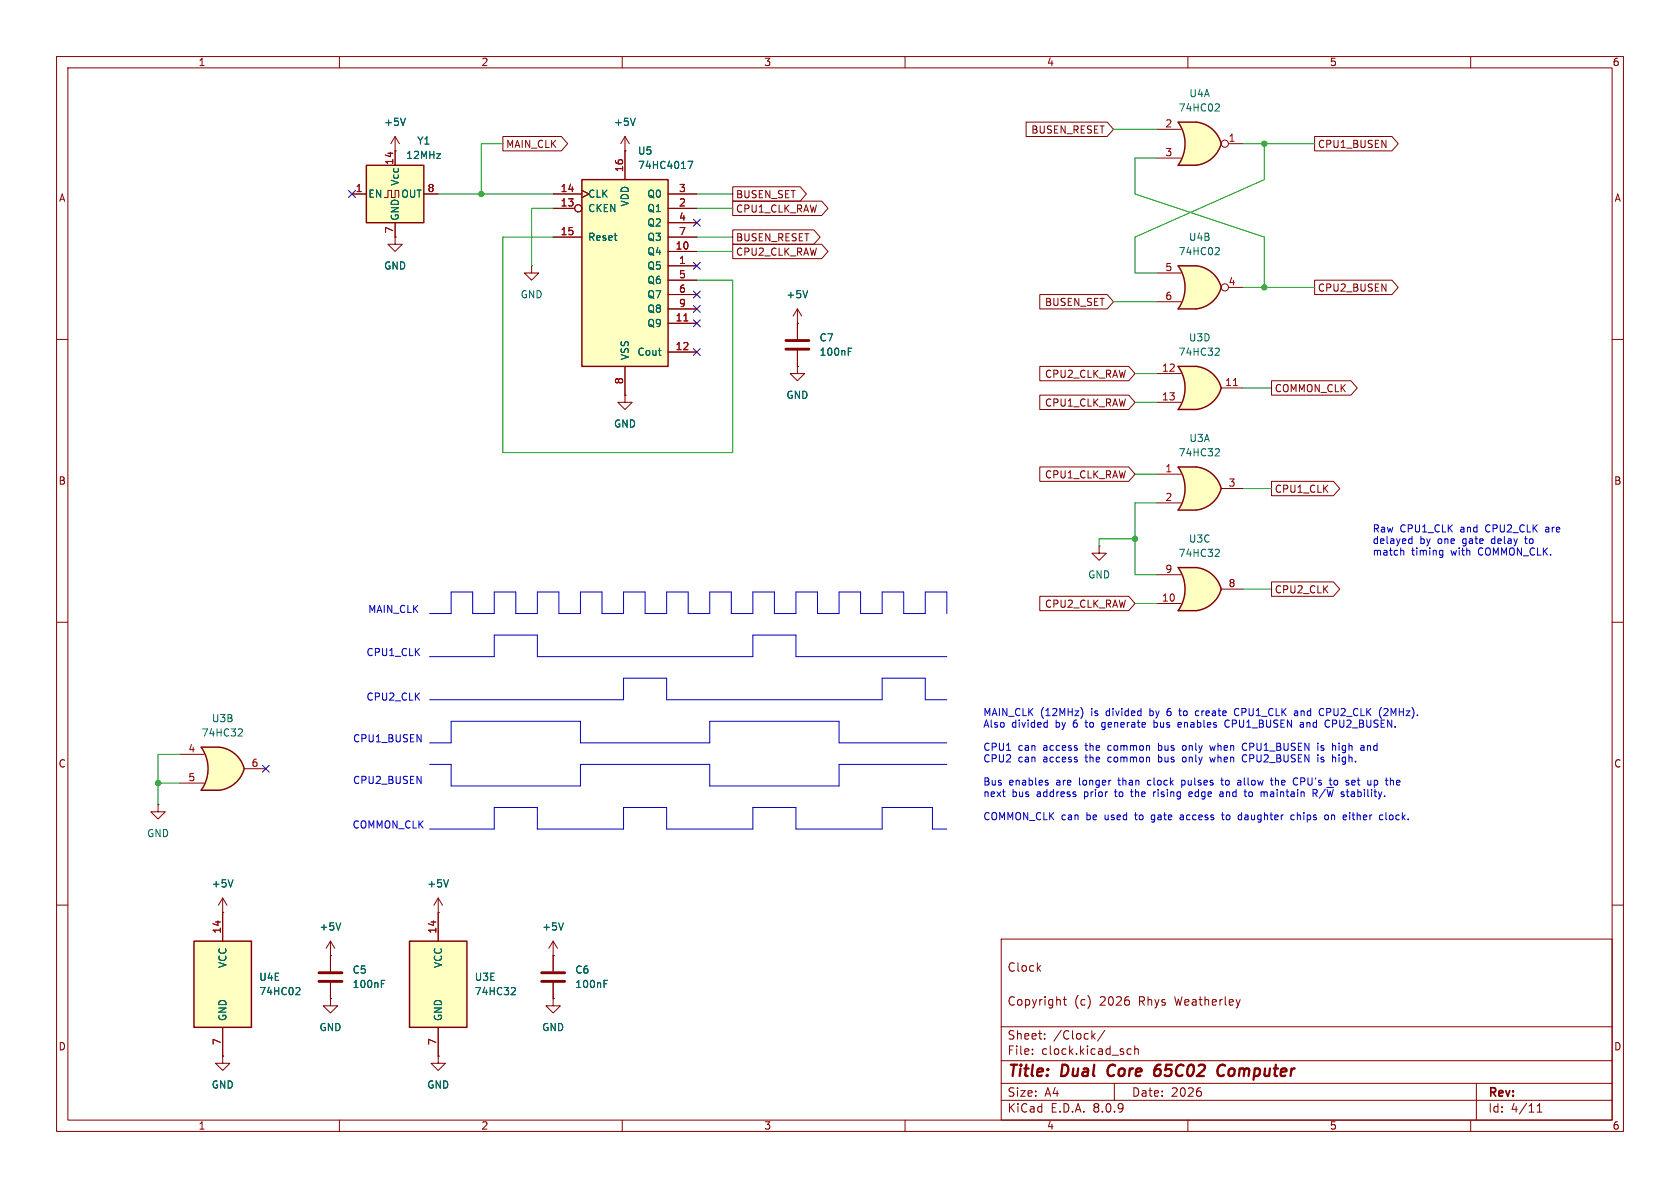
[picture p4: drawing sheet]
<svg xmlns="http://www.w3.org/2000/svg" width="297mm" height="210mm" viewBox="0 0 297 210" stroke-linecap="round" stroke-linejoin="round" font-family="sans-serif">
<g fill="none" stroke="#840000" stroke-width=".18">
<path d="M10 10h277v190h-277zM12 12h273v186h-273zM60 10v2M110 10v2M160 10v2M210 10v2M260 10v2M141 57.2h.1M141 54.6v5.3M141 54.6l-.8 1.3M141 54.6l.7 1.3M10 60h2"/>
<path d="M110.5 69.9v1.2h1.3l-1.3 1.3-1.3-1.3h1.3M110.5 69.9h.1M141 64.8v1.2h1.2l-1.2 1.3-1.3-1.3h1.3M141 64.8h.1M141 62v2.8M285 60h2M194.3 96.5v1.3h1.3l-1.3 1.3-1.3-1.3h1.3M194.3 96.5h.1M10 110h2M285 110h2M10 160h2M177 166h108v32h-108z"/>
<path d="M183.5 171.1l.5 .6M184 170.7l-.6 .6M188 176.7h.5M188.2 176.2v1.3l.3 .2M285 160h2M60 198v2M110 198v2M160 198v2M177 194.5h108M177 191.5h108M177 187.5h108M177 181.5h108"/>
<path d="M182.5 186.3v.1M182.5 185.5v.1M184.7 183.6v.1M184.7 182.8v.1M193.2 183.1l.4 .6M193.6 182.7l-.6 .6M195.3 182.1l-1.3 2M197 191.5v3M199.2 186.1l.3 .3 .5-.1M200 185.5l-.5-.1-.3 .3M200.6 185.5l.2-.1 .4 .1v.9M200.6 184.9v1.5"/>
<path d="M210 198v2M212.2 192.9l.2 .3-.2 .5M260 198v2M261 191.5v6.5M271.7 196.6h.9M271.7 195.5l.5-.4v1.5"/>
</g>
<path d="M196.1 188.5a1.27 1.27 0 0 0 0 1.6M205.1 189.1a.66 .66 0 0 0-1 .3M205.2 188.2a.91 .91 0 0 0-1.1 .9l-.1 .7 .2 .3a.66 .66 0 0 0 .8-.1M216.6 188.4a.88 .88 0 0 0-1 0 .88 .88 0 0 0-.4 1 .69 .69 0 0 0 .3 .7 .69 .69 0 0 0 .9-.1" fill="none" stroke="#840000" stroke-width=".4"/>
<path d="M138.9 61.7h4.1M138.9 60.2h4.1" fill="none" stroke="#840000" stroke-width=".51"/>
<path d="M142.8 51.4l-.4 1.2M150 62.1h.4M150 61.5h.6" fill="none" stroke="#006464" stroke-width=".18"/>
<path d="M210.9 49.4l5 1.4a5.2 5.2 0 0 1-4.4 3.8z" fill="#ffffc2" stroke="#ffffc2" stroke-width=".18"/>
<path d="M208.3 54.6h3.2M208.3 47h3.2" fill="none" stroke="#ffffc2" stroke-width=".18"/>
<path d="M208.3 47h3.2v7.6h-3.2a6.7 6.7 0 0 0 0-7.6z" fill="#ffffc2"/>
<g fill="#ffffc2" stroke="#ffffc2" stroke-width=".18">
<path d="M211.5 47a5.1 5.1 0 0 1 4.4 3.8l-5 1.3z"/>
<path d="M210.9 24.1l5 1.3a5.2 5.2 0 0 1-4.4 3.8z"/>
</g>
<path d="M211.5 47h-3.2a6.6 6.6 0 0 1 0 7.6h3.2M211.5 47a5.1 5.1 0 0 1 4.4 3.8 5.2 5.2 0 0 1-4.4 3.8" fill="none" stroke="#840000" stroke-width=".25"/>
<g fill="none" stroke="#840000" stroke-width=".18">
<path d="M204.5 48.3h4.3M204.5 53.3h4.3M217.2 50.8h2.5"/>
<circle cx="216.5" cy="50.8" r=".63"/>
</g>
<path d="M215 43.8h.4l.2 .3-.8 .9h.8" fill="none" stroke="#006464" stroke-width=".18"/>
<path d="M208.3 29.2h3.2M208.3 21.6h3.2" fill="none" stroke="#ffffc2" stroke-width=".18"/>
<path d="M208.3 21.6h3.2v7.6h-3.2a6.7 6.7 0 0 0 0-7.6z" fill="#ffffc2"/>
<g fill="#ffffc2" stroke="#ffffc2" stroke-width=".18">
<path d="M211.5 21.6a5.1 5.1 0 0 1 4.4 3.8l-5 1.3z"/>
<path d="M210.9 102.8l5 1.3a5.2 5.2 0 0 1-4.4 3.9z"/>
</g>
<path d="M211.5 21.6h-3.2a6.6 6.6 0 0 1 0 7.6h3.2M211.5 21.6a5.1 5.1 0 0 1 4.4 3.8 5.2 5.2 0 0 1-4.4 3.8" fill="none" stroke="#840000" stroke-width=".25"/>
<g fill="none" stroke="#840000" stroke-width=".18">
<path d="M204.5 22.9h4.3M204.5 27.9h4.3M217.2 25.4h2.5"/>
<circle cx="216.5" cy="25.4" r=".63"/>
</g>
<path d="M215 18.4h.4l.2 .3-.8 .9h.8" fill="none" stroke="#006464" stroke-width=".18"/>
<path d="M208.3 108h3.2M208.3 100.3h3.2" fill="none" stroke="#ffffc2" stroke-width=".18"/>
<path d="M208.3 100.3h3.2v7.7h-3.2a6.7 6.7 0 0 0 0-7.7z" fill="#ffffc2"/>
<g fill="#ffffc2" stroke="#ffffc2" stroke-width=".18">
<path d="M211.5 100.3a5.1 5.1 0 0 1 4.4 3.8l-5 1.3z"/>
<path d="M38.2 134.5l5 1.4a5.2 5.2 0 0 1-4.4 3.8z"/>
</g>
<path d="M211.5 100.3h-3.2a6.6 6.6 0 0 1 0 7.7h3.2M211.5 100.3a5.1 5.1 0 0 1 4.4 3.8 5.2 5.2 0 0 1-4.4 3.9" fill="none" stroke="#840000" stroke-width=".25"/>
<path d="M204.5 106.7h4.3M204.5 101.6h4.3M215.9 104.1h3.8M27.9 142.2v1.3h1.3l-1.3 1.3-1.2-1.3h1.2M27.9 142.2h.1" fill="none" stroke="#840000" stroke-width=".18"/>
<path d="M215 97.1l.4 .1 .2 .3-.8 .9h.8" fill="none" stroke="#006464" stroke-width=".18"/>
<path d="M35.6 139.7h3.1M35.6 132.1h3.1" fill="none" stroke="#ffffc2" stroke-width=".18"/>
<path d="M35.6 132.1h3.1v7.6h-3.1a6.7 6.7 0 0 0 0-7.6z" fill="#ffffc2"/>
<g fill="#ffffc2" stroke="#ffffc2" stroke-width=".18">
<path d="M38.8 132.1a5.1 5.1 0 0 1 4.4 3.8l-5 1.3z"/>
<path d="M210.9 67.2l5 1.4a5.2 5.2 0 0 1-4.4 3.8z"/>
</g>
<path d="M38.7 132.1h-3.1a6.6 6.6 0 0 1 0 7.6h3.1M38.8 132.1a5.1 5.1 0 0 1 4.4 3.8 5.2 5.2 0 0 1-4.4 3.8" fill="none" stroke="#840000" stroke-width=".25"/>
<path d="M31.7 133.4h4.4M31.7 138.4h4.4M43.2 135.9h3.8" fill="none" stroke="#840000" stroke-width=".18"/>
<path d="M42.3 128.8l.4 .1 .1 .3-.7 .9h.7" fill="none" stroke="#006464" stroke-width=".18"/>
<path d="M208.3 72.4h3.2M208.3 64.8h3.2" fill="none" stroke="#ffffc2" stroke-width=".18"/>
<path d="M208.3 64.8h3.2v7.6h-3.2a6.7 6.7 0 0 0 0-7.6z" fill="#ffffc2"/>
<g fill="#ffffc2" stroke="#ffffc2" stroke-width=".18">
<path d="M211.5 64.8a5.1 5.1 0 0 1 4.4 3.8l-5 1.3z"/>
<path d="M210.9 85l5 1.4a5.2 5.2 0 0 1-4.4 3.8z"/>
</g>
<path d="M211.5 64.8h-3.2a6.6 6.6 0 0 1 0 7.6h3.2M211.5 64.8a5.1 5.1 0 0 1 4.4 3.8 5.2 5.2 0 0 1-4.4 3.8" fill="none" stroke="#840000" stroke-width=".25"/>
<path d="M204.5 66h4.3M204.5 71.1h4.3M215.9 68.6h3.8" fill="none" stroke="#840000" stroke-width=".18"/>
<path d="M218 68.2h.8" fill="none" stroke="#a90000" stroke-width=".18"/>
<path d="M215 61.5l.4 .1 .2 .3-.8 .9h.8" fill="none" stroke="#006464" stroke-width=".18"/>
<path d="M208.3 90.2h3.2M208.3 82.6h3.2" fill="none" stroke="#ffffc2" stroke-width=".18"/>
<path d="M208.3 82.6h3.2v7.6h-3.2a6.7 6.7 0 0 0 0-7.6z" fill="#ffffc2"/>
<path d="M211.5 82.5a5.1 5.1 0 0 1 4.4 3.9l-5 1.3z" fill="#ffffc2" stroke="#ffffc2" stroke-width=".18"/>
<path d="M211.5 82.6h-3.2a6.6 6.6 0 0 1 0 7.6h3.2M211.5 82.5a5.1 5.1 0 0 1 4.4 3.9 5.2 5.2 0 0 1-4.4 3.8" fill="none" stroke="#840000" stroke-width=".25"/>
<path d="M204.5 83.8h4.3M204.5 88.9h4.3M215.9 86.4h3.8" fill="none" stroke="#840000" stroke-width=".18"/>
<path d="M215 79.3l.4 .1 .2 .3-.8 .9h.8" fill="none" stroke="#006464" stroke-width=".18"/>
<path d="M102.9 31.8h15.2v33h-15.2z" fill="#ffffc2"/>
<path d="M102.9 31.8h15.2v33h-15.2z" fill="none" stroke="#840000" stroke-width=".25"/>
<g fill="none" stroke="#840000" stroke-width=".18">
<path d="M97.8 36.8h3.8M97.8 34.3h5.1M102.9 33.7l1.2 .6-1.2 .6M110.5 26.7h.1M110.5 24.1v7.7M110.5 24.1l-.8 1.3M110.5 24.1l.8 1.3M118.1 36.8h5.1M118.1 34.3h5.1M118.1 39.4h5.1M94 47v1.3h1.2l-1.2 1.2-1.3-1.2h1.3M94 47h.1"/>
<path d="M97.8 41.9h5.1M118.1 47h5.1M118.1 44.5h5.1M118.1 57.2h5.1M118.1 41.9h5.1M118.1 49.5h5.1M118.1 52.1h5.1M118.1 54.6h5.1M110.5 64.8v5.1M118.1 62.2h5.1M77.5 158.8l-.8 1.2M77.5 158.8v2.5"/>
<path d="M77.5 158.8l.7 1.2M58.4 168.9h.1M58.4 166.4l-.7 1.2M58.4 166.4v2.5M58.4 166.4l.8 1.2M77.5 161.3h.1M97.8 176.5v1.3h1.3l-1.3 1.3-1.3-1.3h1.3M97.8 176.5h.1M97.8 168.9h.1M97.8 166.4v5.3M97.8 173.7v2.8M97.8 166.4l-.8 1.2"/>
<path d="M97.8 166.4l.8 1.2M77.5 186.7v1.3h1.2l-1.2 1.2-1.3-1.2h1.3M77.5 186.7h.1"/>
<circle cx="102.2" cy="36.8" r=".63"/>
</g>
<path d="M120.9 56.7h.7" fill="none" stroke="#a90000" stroke-width=".18"/>
<path d="M112.3 20.9l-.4 1.3M121.6 28.5h.9l-.6 1.3M79.3 155.5l-.4 1.3M60.2 163.1l-.4 1.3M99.6 163.1l-.4 1.3M106.8 173.9h.4M106.8 173.3h.6" fill="none" stroke="#006464" stroke-width=".18"/>
<path d="M95.8 173.5h4M95.8 172h4" fill="none" stroke="#840000" stroke-width=".51"/>
<path d="M72.4 166.4h10.1v15.2h-10.1z" fill="#ffffc2"/>
<path d="M72.4 166.4h10.1v15.2h-10.1z" fill="none" stroke="#840000" stroke-width=".25"/>
<path d="M77.5 161.3v5.1M77.5 181.6v5.1" fill="none" stroke="#840000" stroke-width=".18"/>
<path d="M90.6 174.6h.4l.1 .3-.8 .9h.8" fill="none" stroke="#006464" stroke-width=".18"/>
<path d="M64.8 29.2h10.1v10.2h-10.1z" fill="#ffffc2"/>
<path d="M64.8 29.2h10.1v10.2h-10.1z" fill="none" stroke="#840000" stroke-width=".25"/>
<g fill="none" stroke="#840000" stroke-width=".18">
<path d="M62.2 34.3h2.6M67.9 34.9h.7v-1.2h.6v1.2h.6v-1.2h.7v1.2M69.8 26.7v2.5M69.8 39.4v2.5M74.9 34.3h2.6M39.4 158.8l-.8 1.2M39.4 158.8v2.5M39.4 158.8l.7 1.2M39.4 161.3h.1M58.4 176.5v1.3h1.3l-1.3 1.3-1.3-1.3h1.3M58.4 176.5h.1M39.4 186.7v1.3h1.2l-1.2 1.2-1.3-1.2h1.3"/>
<path d="M39.4 186.7h.1"/>
</g>
<path d="M41.2 155.5l-.4 1.3" fill="none" stroke="#006464" stroke-width=".18"/>
<path d="M34.3 166.4h10.1v15.2h-10.1z" fill="#ffffc2"/>
<path d="M34.3 166.4h10.1v15.2h-10.1z" fill="none" stroke="#840000" stroke-width=".25"/>
<g fill="none" stroke="#840000" stroke-width=".18">
<path d="M62.2 34.3h2.6M69.8 26.7h.1M69.8 24.1l-.7 1.3M69.8 24.1v5.1M69.8 39.4v2.5M69.8 24.1l.8 1.3M74.9 34.3h2.6M88.9 24.1h10.3l1.2 1.3-1.2 1.3h-10.3zM97.8 34.3h5.1M97.8 36.8h3.8M102.9 33.7l1.2 .6-1.2 .6M110.5 26.7h.1"/>
<path d="M110.5 26.7v5.1M118.1 34.3h5.1M118.1 36.8h5.1M118.1 39.4h5.1M129.5 33h12l1.1 1.3-1.1 1.3h-12zM129.5 35.6h15.8l1.1 1.2-1.1 1.3h-15.8zM181.4 21.6h14.3l1.1 1.3-1.1 1.2h-14.3zM232.4 24.1h13.7l1.1 1.3-1.1 1.3h-13.7zM69.8 41.9v1.3h1.3l-1.3 1.3-1.2-1.3h1.2M69.8 41.9h.1M97.8 41.9h5.1M118.1 47h5.1"/>
<path d="M118.1 44.5h5.1M118.1 57.2h5.1M118.1 41.9h5.1M118.1 49.5h5.1M118.1 52.1h5.1M118.1 54.6h5.1M129.5 40.6h14.4l1.1 1.3-1.1 1.3h-14.4zM129.5 43.2h15.8l1.1 1.3-1.1 1.2h-15.8zM141 57.2h.1M141 57.2v2.7M183.8 52.1h11.9l1.1 1.2-1.1 1.3h-11.9zM232.4 49.5h13.7l1.1 1.3-1.1 1.3h-13.7z"/>
<path d="M110.5 69.9h.1M110.5 64.8v5.1M118.1 62.2h5.1M141 64.8h.1M141 62v2.8M183.8 64.8h15.7l1.2 1.2-1.2 1.3h-15.7zM183.8 69.8h15.7l1.2 1.3-1.2 1.3h-15.7zM224.8 67.3h14l1.1 1.3-1.1 1.3h-14zM183.8 82.5h15.7l1.2 1.3-1.2 1.3h-15.7zM224.8 85.1h10.9l1.2 1.3-1.2 1.2h-10.9zM183.8 105.4h15.7l1.2 1.3-1.2 1.3h-15.7zM224.8 102.9h10.9l1.2 1.2-1.2 1.3h-10.9z"/>
<path d="M39.4 161.3h.1M39.4 161.3v5.1M58.4 176.5h.1M58.4 168.9h.1M58.4 168.9v2.8M58.4 173.7v2.8M77.5 161.3h.1M77.5 161.3v5.1M97.8 168.9h.1M97.8 176.5h.1M97.8 168.9v2.8M97.8 173.7v2.8"/>
<path d="M39.4 186.7h.1M39.4 181.6v5.1M77.5 186.7h.1M77.5 181.6v5.1"/>
<circle cx="102.2" cy="36.8" r=".63"/>
</g>
<g fill="none" stroke="#006464" stroke-width=".18">
<path d="M71.7 20.9l-.5 1.3M112.3 20.9l-.4 1.3M121.6 28.5h.9l-.6 1.3M142.8 51.4l-.4 1.2M150 62.1h.4M150 61.5h.6M41.2 155.5l-.4 1.3M79.3 155.5l-.4 1.3M52.5 174.6h.4l.1 .3-.8 .9h.8M60.2 163.1l-.4 1.3M67.4 173.9h.4M67.4 173.3h.6"/>
<path d="M90.6 174.6h.4l.1 .3-.8 .9h.8M99.6 163.1l-.4 1.3M106.8 173.9h.4M106.8 173.3h.6"/>
</g>
<path d="M56.4 173.5h4.1M56.4 172h4.1" fill="none" stroke="#840000" stroke-width=".51"/>
<g fill="none" stroke="#0000c2" stroke-width=".18">
<path d="M248.1 97.3l.1 .8M249.3 95.2l.3 .1M249.6 94.8v1.3M249.6 96l-.3 .1M254.7 97.3h.4M255.1 97.3v1l-.2 .2-.3 .1M255.1 98.1h-.4M269.5 95.2h.5M269.7 94.8l.1 1.2M75.9 108.5h3.9v-3.9h3.8v3.9h3.8v-3.9h3.8v3.9h3.8v-3.9h3.8v3.9h3.8v-3.9h3.8v3.9h3.8v-3.9h3.8v3.9h3.9v-3.9h3.8v3.9h3.8v-3.9h3.8v3.9h3.8v-3.9h3.8v3.9h3.8v-3.9h3.8v3.9h3.8v-3.9h3.8v3.9h3.9v-3.9h3.8v3.9h3.8v-3.9h3.8v3.9M75.9 116.1h11.5v-3.8h7.6v3.8h38.1v-3.8h7.6v3.8h26.7M75.9 123.7h34.3v-3.8h7.7v3.8h38.1v-3.8h7.6v3.8h3.8"/>
<path d="M75.9 131.3h3.9v-3.8h22.8v3.8h22.9v-3.8h22.8v3.8h19.1M75.9 135.1h3.9v3.8h22.8v-3.8h22.9v3.8h22.8v-3.8h19.1M177.2 140h.5M185 138.4h.3v.2l-.2 .2h-.2M185 137.9l.3 .1M185.1 127.3v1.3M185.1 128.5l-.3 .1M191.1 125.1a1.49 1.49 0 0 1 0 1.8M194.8 128.9l.1 .1M195 127.7l-.2 .3v.3l.2 .3M199.8 140h.5M200 139.6l.1 1.2"/>
<path d="M203.1 137.9l-.2 .3v.3l.2 .3M204 140v.8M204 128.5l.4 .1M204 127.3v1.3M204.3 140l-.3 .2M204.8 131.4v1.2M204.8 133.4v1.3M204.8 132.6h.1M204.8 134.6l.1 .1M204.9 131.8l-.1 .1M204.9 133.8l-.1 .1M206.5 125.4a.99 .99 0 0 0-.1 1.1h.2"/>
<path d="M206.6 125.7l-.3 .3M208.4 125.7h.5M208.5 125.2v1.1l.4 .2M208.8 127.8l-.4-.1-.2 .2 .1 .6h.5M208.9 128l-.7 .1M208.9 138.7l.4 .1M208.9 137.9v1.3M209.3 137.9l-.4 .1M209.5 131.8l-.3 .1-.2 .1 .1 .5 .4 .1M209.5 133.8l-.3 .1-.2 .2 .1 .5 .4 .1M211.4 126.4l.2 .1h.3M211.9 125.7h-.3l-.2 .1"/>
<path d="M213.9 131.8l.2 .8 .3-.6 .2 .6M213.9 133.8l.2 .9 .3-.6 .2 .6M215.8 137.9h.5M216 137.5v1.1l.3 .2M216.8 127.3a.61 .61 0 0 0-.3 .8 .61 .61 0 0 0 .8 .3M219 137.9h.2l.2 .2v.7M219 125.4a.6 .6 0 0 0-.8 .4 .6 .6 0 0 0 .6 .7l.2-.1M219.4 138.7l-.4 .1M219.4 138.2l-.4 .1M219.7 132.5l.3 .1 .4-.1M219.7 134.5l.3 .2 .4-.1M219.9 140h.5"/>
<path d="M220.4 131.5l-.4-.1-.3 .2M220.4 133.5l-.4-.1-.3 .2M221 140l-.2 .2v.4l.2 .2M224.6 137.9h.5M224.8 137.5v1.1l.3 .2M225.5 137.5v1.3M225.7 137.9l-.2 .2M229.2 137.5l.2 .1M229.2 125.7l.2 .1v.7M229.4 138.7l-.2 .1M229.4 126.5h-.4M229.4 126h-.4"/>
<path d="M230 127.7h.3l.1 .2v.7M230.4 128.5l-.4 .1M230.4 128l-.4 .1M232.1 139.6v1.2M232.8 139.7l.1 .3-.2 .2h-.6M233.5 132.6h.5M233.5 134.6h.5M233.6 125.2l.4 .2M234 133.9l-.3-.1-.2 .2 .1 .2 .4 .1M234 131.9l-.3-.1-.2 .2 .1 .2 .4 .1M234 126.4l-.4 .1M234.3 139.5l-1.1 1.6"/>
<path d="M235 128.4l-.3 .2M235.8 138.5l.3 .3 .3-.1M236.4 138.1l-.3-.2-.3 .3M236.7 131.4v.1M236.7 133.4v.1M239 138.6l.1 .2 .4-.1M239.5 138l-.4-.1-.1 .2M239.6 138.2l-.6 .2M241 131.8l.1 .2v.6M241.1 132.6h-.1M241.1 132.1l-.1 .1M241.7 131.8v.8"/>
<path d="M241.9 131.8l-.2 .1M243 138l.3-.1 .3 .3M243.6 138.5l-.3 .3-.3-.1M245.3 125.3l-.5-.1-.1 .2M245.3 125.8l-.7 .7h.8M247 138v.7M247.5 138.2l-.6 .2M75.9 146.6h11.5v-3.9h7.6v3.9h15.2v-3.9h7.7v3.9h15.2v-3.9h7.6v3.9h15.3v-3.9h8.8v3.9h2.6M177.6 140.8h.1M203.6 145.3h.1M203.8 144.1l-.3 .2v.4l.3 .2M209 144.1h-.3"/>
<path d="M209.1 144.4h-.3l-.2 .2 .1 .3h.4M210.2 140v.8h.5M210.8 140.3l-.6 .1M215.7 140h.5v.8M215.7 140.8h.5M215.9 144.1h.5M216.1 143.6v1.1l.3 .2M216.2 140.3l-.5 .1M219.1 144.1h.4M219.5 144.9h-.4M219.5 143.6v1.3M220.3 140.8h.1"/>
<path d="M223.5 140h.5v.8M228.8 144.1h-.4l-.2 .2 .1 .6h.5M232.4 140.2l.5 .6M234.3 144.1h.3l.3 .2-.1 .5-.2 .1h-.3M238.6 143.6v.2M238.6 144.1v.8M244.4 144.1h.1M244.5 144.9h-.1M245 143.6v1.1l.2 .2"/>
</g>
<g fill="none" stroke="#009600" stroke-width=".18">
<path d="M77.5 34.3h20.3M88.9 25.4h-3.8v8.9M97.8 36.8h-3.8v10.2M123.2 34.3h6.3M123.2 36.8h6.3M196.8 22.9h7.7M204.5 27.9h-3.8v6.4l22.8 7.6v8.9M219.7 25.4h12.7M223.5 25.4v6.4l-22.8 10.1v6.4h3.8M97.8 41.9h-8.9v38.1h40.6v-30.5h-6.3M123.2 41.9h6.3M123.2 44.5h6.3"/>
<path d="M196.8 53.3h7.7M219.7 50.8h12.7M200.7 66h3.8M200.7 71.1h3.8M219.7 68.6h5.1M200.7 95.3h-6.4v1.2M200.7 83.8h3.8M204.5 88.9h-3.8v12.7h3.8M219.7 86.4h5.1M200.7 106.7h3.8M219.7 104.1h5.1M27.9 138.4h3.8"/>
<path d="M31.7 133.4h-3.8v8.8"/>
</g>
<g fill="none" stroke="#000084" stroke-width=".18">
<path d="M61.6 33.7l1.2 1.2M62.8 33.7l-1.2 1.2M122.6 38.8l1.2 1.2M123.8 38.8l-1.2 1.2M122.6 56.5l1.2 1.3M122.6 51.5l1.2 1.2M122.6 54l1.2 1.2M122.6 46.4l1.2 1.2M123.8 56.5l-1.2 1.3M123.8 51.5l-1.2 1.2M123.8 54l-1.2 1.2M123.8 46.4l-1.2 1.2"/>
<path d="M122.6 61.6l1.2 1.2M123.8 61.6l-1.2 1.2M46.4 135.3l1.2 1.2M47.6 135.3l-1.2 1.2"/>
</g>
<path d="M120.9 56.7h.7" fill="none" stroke="#a90000" stroke-width=".18"/>
<g fill="#009600" stroke="#009600" stroke-width=".18">
<circle cx="200.7" cy="95.3" r=".46"/>
<circle cx="223.5" cy="25.4" r=".46"/>
<circle cx="223.5" cy="50.8" r=".46"/>
<circle cx="85.1" cy="34.3" r=".46"/>
<circle cx="27.9" cy="138.4" r=".46"/>
</g>
<g font-size="2.8" fill="#840000">
<text x="178" y="190.9">Title:</text>
<text x="187.7" y="190.9">Dual</text>
<text x="196.6" y="190.9">Core</text>
<text x="205.7" y="190.9">65C02</text>
<text x="217.7" y="190.9">Computer</text>
</g>
<g font-size="2.1" fill="#840000">
<text x="178" y="172">Clock</text>
<text x="178" y="178">Copyright</text>
<text x="189.9" y="178">(c)</text>
<text x="194.5" y="178">2026</text>
<text x="201.5" y="178">Rhys</text>
<text x="208" y="178">Weatherley</text>
<text x="178" y="184">Sheet:</text>
<text x="186.2" y="184">/Clock/</text>
<text x="178" y="186.7">File:</text>
<text x="184.1" y="186.7">clock.kicad_sch</text>
<text x="178" y="196.9">KiCad</text>
<text x="178" y="194.1">Size:</text>
<text x="184.7" y="194.1">A4</text>
<text x="185.7" y="196.9">E.D.A.</text>
<text x="193.3" y="196.9">8.0.9</text>
<text x="200" y="194.1">Date:</text>
<text x="207" y="194.1">2026</text>
<text x="263" y="194.3">Rev:</text>
<text x="263" y="196.9">Id:</text>
<text x="267.1" y="196.9">4/11</text>
</g>
<g font-size="1.8" fill="#840000">
<text x="35" y="11.9">1</text>
<text x="85" y="11.9">2</text>
<text x="135" y="11.9">3</text>
<text x="185" y="11.9">4</text>
<text x="235" y="11.9">5</text>
<text x="285" y="11.9">6</text>
<text x="182.2" y="23.8">BUSEN_RESET</text>
<text x="89.4" y="26.4">MAIN_CLK</text>
<text x="232.9" y="26.4">CPU1_BUSEN</text>
<text x="10.3" y="35.9">A</text>
<text x="130" y="35.2">BUSEN_SET</text>
<text x="285.3" y="35.9">A</text>
<text x="130" y="37.8">CPU1_CLK_RAW</text>
<text x="130" y="42.9">BUSEN_RESET</text>
<text x="130" y="45.4">CPU2_CLK_RAW</text>
<text x="232.9" y="51.8">CPU2_BUSEN</text>
<text x="184.6" y="54.3">BUSEN_SET</text>
<text x="184.6" y="67">CPU2_CLK_RAW</text>
<text x="225.3" y="69.5">COMMON_CLK</text>
<text x="184.6" y="72.1">CPU1_CLK_RAW</text>
<text x="10.3" y="85.9">B</text>
<text x="184.6" y="84.8">CPU1_CLK_RAW</text>
<text x="225.3" y="87.3">CPU1_CLK</text>
<text x="285.3" y="85.9">B</text>
<text x="184.6" y="107.6">CPU2_CLK_RAW</text>
<text x="225.3" y="105.1">CPU2_CLK</text>
<text x="10.3" y="135.9">C</text>
<text x="285.3" y="135.9">C</text>
<text x="10.3" y="185.9">D</text>
<text x="285.3" y="185.9">D</text>
<text x="35" y="199.9">1</text>
<text x="85" y="199.9">2</text>
<text x="135" y="199.9">3</text>
<text x="185" y="199.9">4</text>
<text x="235" y="199.9">5</text>
<text x="285" y="199.9">6</text>
</g>
<g font-size="1.8" fill="#006464">
<text x="210.2" y="17.4">U4A</text>
<text x="67.8" y="22.5">+5V</text>
<text x="108.5" y="22.5">+5V</text>
<text x="208.3" y="19.9">74HC02</text>
<text x="71.7" y="28.3">12MHz</text>
<text x="73.7" y="25.8">Y1</text>
<text x="112.7" y="27.5">U5</text>
<text x="65" y="35.2">EN</text>
<text x="70.7" y="32.9" transform="rotate(-90 70.7 32.9)">Vcc</text>
<text x="70.8" y="35.2">OUT</text>
<text x="103.9" y="35.2">CLK</text>
<text x="112.7" y="30.1">74HC4017</text>
<text x="114.4" y="35.2">Q0</text>
<text x="70.7" y="39.1" transform="rotate(-90 70.7 39.1)">GND</text>
<text x="103.9" y="37.7">CKEN</text>
<text x="111.4" y="36.6" transform="rotate(-90 111.4 36.6)">VDD</text>
<text x="114.4" y="37.7">Q1</text>
<text x="114.4" y="40.2">Q2</text>
<text x="67.8" y="47.9">GND</text>
<text x="103.9" y="42.8">Reset</text>
<text x="114.4" y="47.9">Q5</text>
<text x="114.4" y="45.3">Q4</text>
<text x="114.4" y="42.8">Q3</text>
<text x="208.3" y="45.3">74HC02</text>
<text x="210.1" y="42.8">U4B</text>
<text x="91.9" y="52.9">GND</text>
<text x="114.4" y="50.4">Q6</text>
<text x="114.4" y="52.9">Q7</text>
<text x="138.9" y="52.9">+5V</text>
<text x="114.4" y="58">Q9</text>
<text x="114.4" y="55.5">Q8</text>
<text x="111.4" y="63.8" transform="rotate(-90 111.4 63.8)">VSS</text>
<text x="112.6" y="63.1">Cout</text>
<text x="144.8" y="60.6">C7</text>
<text x="144.8" y="63.1">100nF</text>
<text x="208.3" y="63.1">74HC32</text>
<text x="210.1" y="60.6">U3D</text>
<text x="138.9" y="70.7">GND</text>
<text x="108.5" y="75.8">GND</text>
<text x="208.3" y="80.9">74HC32</text>
<text x="210.2" y="78.3">U3A</text>
<text x="208.3" y="98.7">74HC32</text>
<text x="210.1" y="96.1">U3C</text>
<text x="192.3" y="102.5">GND</text>
<text x="35.5" y="130.4">74HC32</text>
<text x="37.4" y="127.9">U3B</text>
<text x="25.9" y="148.2">GND</text>
<text x="37.3" y="157.1">+5V</text>
<text x="75.4" y="157.1">+5V</text>
<text x="56.4" y="164.7">+5V</text>
<text x="95.8" y="164.7">+5V</text>
<text x="40.2" y="171.2" transform="rotate(-90 40.2 171.2)">VCC</text>
<text x="45.7" y="173.6">U4E</text>
<text x="62.2" y="172.3">C5</text>
<text x="78.3" y="171.2" transform="rotate(-90 78.3 171.2)">VCC</text>
<text x="83.8" y="173.6">U3E</text>
<text x="101.6" y="172.3">C6</text>
<text x="45.7" y="176.1">74HC02</text>
<text x="62.2" y="174.9">100nF</text>
<text x="83.8" y="176.1">74HC32</text>
<text x="101.6" y="174.9">100nF</text>
<text x="40.2" y="180.6" transform="rotate(-90 40.2 180.6)">GND</text>
<text x="56.4" y="182.5">GND</text>
<text x="78.3" y="180.6" transform="rotate(-90 78.3 180.6)">GND</text>
<text x="95.8" y="182.5">GND</text>
<text x="37.3" y="192.6">GND</text>
<text x="75.4" y="192.6">GND</text>
</g>
<g font-size="1.8" fill="#a90000">
<text x="205.9" y="22.6">2</text>
<text x="69.6" y="29.3" transform="rotate(-90 69.6 29.3)">14</text>
<text x="205.9" y="27.7">3</text>
<text x="217.1" y="25.1">1</text>
<text x="62.8" y="34">1</text>
<text x="75.5" y="34">8</text>
<text x="99" y="34">14</text>
<text x="110.2" y="30.5" transform="rotate(-90 110.2 30.5)">16</text>
<text x="119.9" y="34">3</text>
<text x="69.6" y="41.3" transform="rotate(-90 69.6 41.3)">7</text>
<text x="99" y="36.6">13</text>
<text x="99" y="41.7">15</text>
<text x="119.9" y="36.6">2</text>
<text x="119.9" y="39.1">4</text>
<text x="119.9" y="41.7">7</text>
<text x="119.3" y="44.2">10</text>
<text x="119.9" y="46.7">1</text>
<text x="119.9" y="49.3">5</text>
<text x="119.9" y="51.8">6</text>
<text x="205.9" y="48">5</text>
<text x="205.9" y="53.1">6</text>
<text x="217.1" y="50.5">4</text>
<text x="119.3" y="56.9">11</text>
<text x="119.9" y="54.4">9</text>
<text x="119.3" y="62">12</text>
<text x="205.3" y="65.8">12</text>
<text x="110.2" y="68" transform="rotate(-90 110.2 68)">8</text>
<text x="205.3" y="70.9">13</text>
<text x="216.5" y="68.3">11</text>
<text x="205.9" y="83.6">1</text>
<text x="205.9" y="88.6">2</text>
<text x="217.1" y="86.1">3</text>
<text x="205.9" y="101.3">9</text>
<text x="205.3" y="106.4">10</text>
<text x="217.1" y="103.9">8</text>
<text x="33.2" y="133.1">4</text>
<text x="44.4" y="135.6">6</text>
<text x="33.2" y="138.2">5</text>
<text x="39.1" y="165.1" transform="rotate(-90 39.1 165.1)">14</text>
<text x="77.2" y="165.1" transform="rotate(-90 77.2 165.1)">14</text>
<text x="39.1" y="184.9" transform="rotate(-90 39.1 184.9)">7</text>
<text x="77.2" y="184.9" transform="rotate(-90 77.2 184.9)">7</text>
</g>
<g font-size="1.8" fill="#0000c2">
<text x="242.6" y="94.3">Raw</text>
<text x="247.5" y="94.3">CPU1_CLK</text>
<text x="258.3" y="94.3">and</text>
<text x="262.9" y="94.3">CPU2_CLK</text>
<text x="273.7" y="94.3">are</text>
<text x="242.6" y="96.4">delayed</text>
<text x="242.6" y="98.4">match</text>
<text x="249.5" y="98.4">timing</text>
<text x="251" y="96.4">by</text>
<text x="254.3" y="96.4">one</text>
<text x="256.6" y="98.4">with</text>
<text x="258.8" y="96.4">gate</text>
<text x="261.6" y="98.4">COMMON_CLK.</text>
<text x="264.1" y="96.4">delay</text>
<text x="270.3" y="96.4">to</text>
<text x="65" y="108.6">MAIN_CLK</text>
<text x="64.7" y="116.2">CPU1_CLK</text>
<text x="64.7" y="124.1">CPU2_CLK</text>
<text x="62.3" y="131.4">CPU1_BUSEN</text>
<text x="173.7" y="126.8">MAIN_CLK</text>
<text x="173.7" y="128.8">Also</text>
<text x="178.8" y="128.8">divided</text>
<text x="183.9" y="126.8">(12MHz)</text>
<text x="186.7" y="128.8">by</text>
<text x="190" y="128.8">6</text>
<text x="192.4" y="128.8">to</text>
<text x="193" y="126.8">is</text>
<text x="195.4" y="128.8">generate</text>
<text x="195.8" y="126.8">divided</text>
<text x="203.7" y="126.8">by</text>
<text x="204.8" y="128.8">bus</text>
<text x="207" y="126.8">6</text>
<text x="209.3" y="128.8">enables</text>
<text x="209.4" y="126.8">to</text>
<text x="212.4" y="126.8">create</text>
<text x="217.8" y="128.8">CPU1_BUSEN</text>
<text x="219.5" y="126.8">CPU1_CLK</text>
<text x="230.3" y="126.8">and</text>
<text x="231.3" y="128.8">and</text>
<text x="234.9" y="126.8">CPU2_CLK</text>
<text x="235.9" y="128.8">CPU2_BUSEN.</text>
<text x="245.7" y="126.8">(2MHz).</text>
<text x="173.7" y="132.9">CPU1</text>
<text x="173.7" y="135">CPU2</text>
<text x="180" y="132.9">can</text>
<text x="180" y="135">can</text>
<text x="184.5" y="132.9">access</text>
<text x="184.5" y="135">access</text>
<text x="192.2" y="132.9">the</text>
<text x="192.2" y="135">the</text>
<text x="196.3" y="132.9">common</text>
<text x="196.3" y="135">common</text>
<text x="205.4" y="132.9">bus</text>
<text x="205.4" y="135">bus</text>
<text x="209.9" y="132.9">only</text>
<text x="209.9" y="135">only</text>
<text x="215" y="132.9">when</text>
<text x="215" y="135">when</text>
<text x="220.9" y="132.9">CPU1_BUSEN</text>
<text x="220.9" y="135">CPU2_BUSEN</text>
<text x="234.4" y="132.9">is</text>
<text x="234.4" y="135">is</text>
<text x="237.2" y="132.9">high</text>
<text x="237.2" y="135">high.</text>
<text x="242.4" y="132.9">and</text>
<text x="62.3" y="138.8">CPU2_BUSEN</text>
<text x="173.7" y="139.1">Bus</text>
<text x="173.7" y="141.1">next</text>
<text x="178.4" y="139.1">enables</text>
<text x="178.9" y="141.1">bus</text>
<text x="183.4" y="141.1">address</text>
<text x="186.8" y="139.1">are</text>
<text x="191" y="139.1">longer</text>
<text x="191.9" y="141.1">prior</text>
<text x="197.6" y="141.1">to</text>
<text x="198.2" y="139.1">than</text>
<text x="200.6" y="141.1">the</text>
<text x="203.5" y="139.1">clock</text>
<text x="204.8" y="141.1">rising</text>
<text x="209.7" y="139.1">pulses</text>
<text x="211.3" y="141.1">edge</text>
<text x="216.9" y="141.1">and</text>
<text x="217" y="139.1">to</text>
<text x="220.1" y="139.1">allow</text>
<text x="221.5" y="141.1">to</text>
<text x="224.6" y="141.1">maintain</text>
<text x="226.2" y="139.1">the</text>
<text x="230.3" y="139.1">CPU's</text>
<text x="234" y="141.1">R/~{W}stability.</text>
<text x="237" y="139.1">to</text>
<text x="240" y="139.1">set</text>
<text x="244" y="139.1">up</text>
<text x="247.5" y="139.1">the</text>
<text x="62.2" y="146.7">COMMON_CLK</text>
<text x="173.7" y="145.2">COMMON_CLK can</text>
<text x="192.2" y="145.2">be</text>
<text x="195.6" y="145.2">used</text>
<text x="201.2" y="145.2">to</text>
<text x="204.2" y="145.2">gate</text>
<text x="209.5" y="145.2">access</text>
<text x="217.1" y="145.2">to</text>
<text x="220.2" y="145.2">daughter</text>
<text x="229.7" y="145.2">chips</text>
<text x="235.9" y="145.2">on</text>
<text x="239.3" y="145.2">either</text>
<text x="246" y="145.2">clock.</text>
</g>
</svg>
